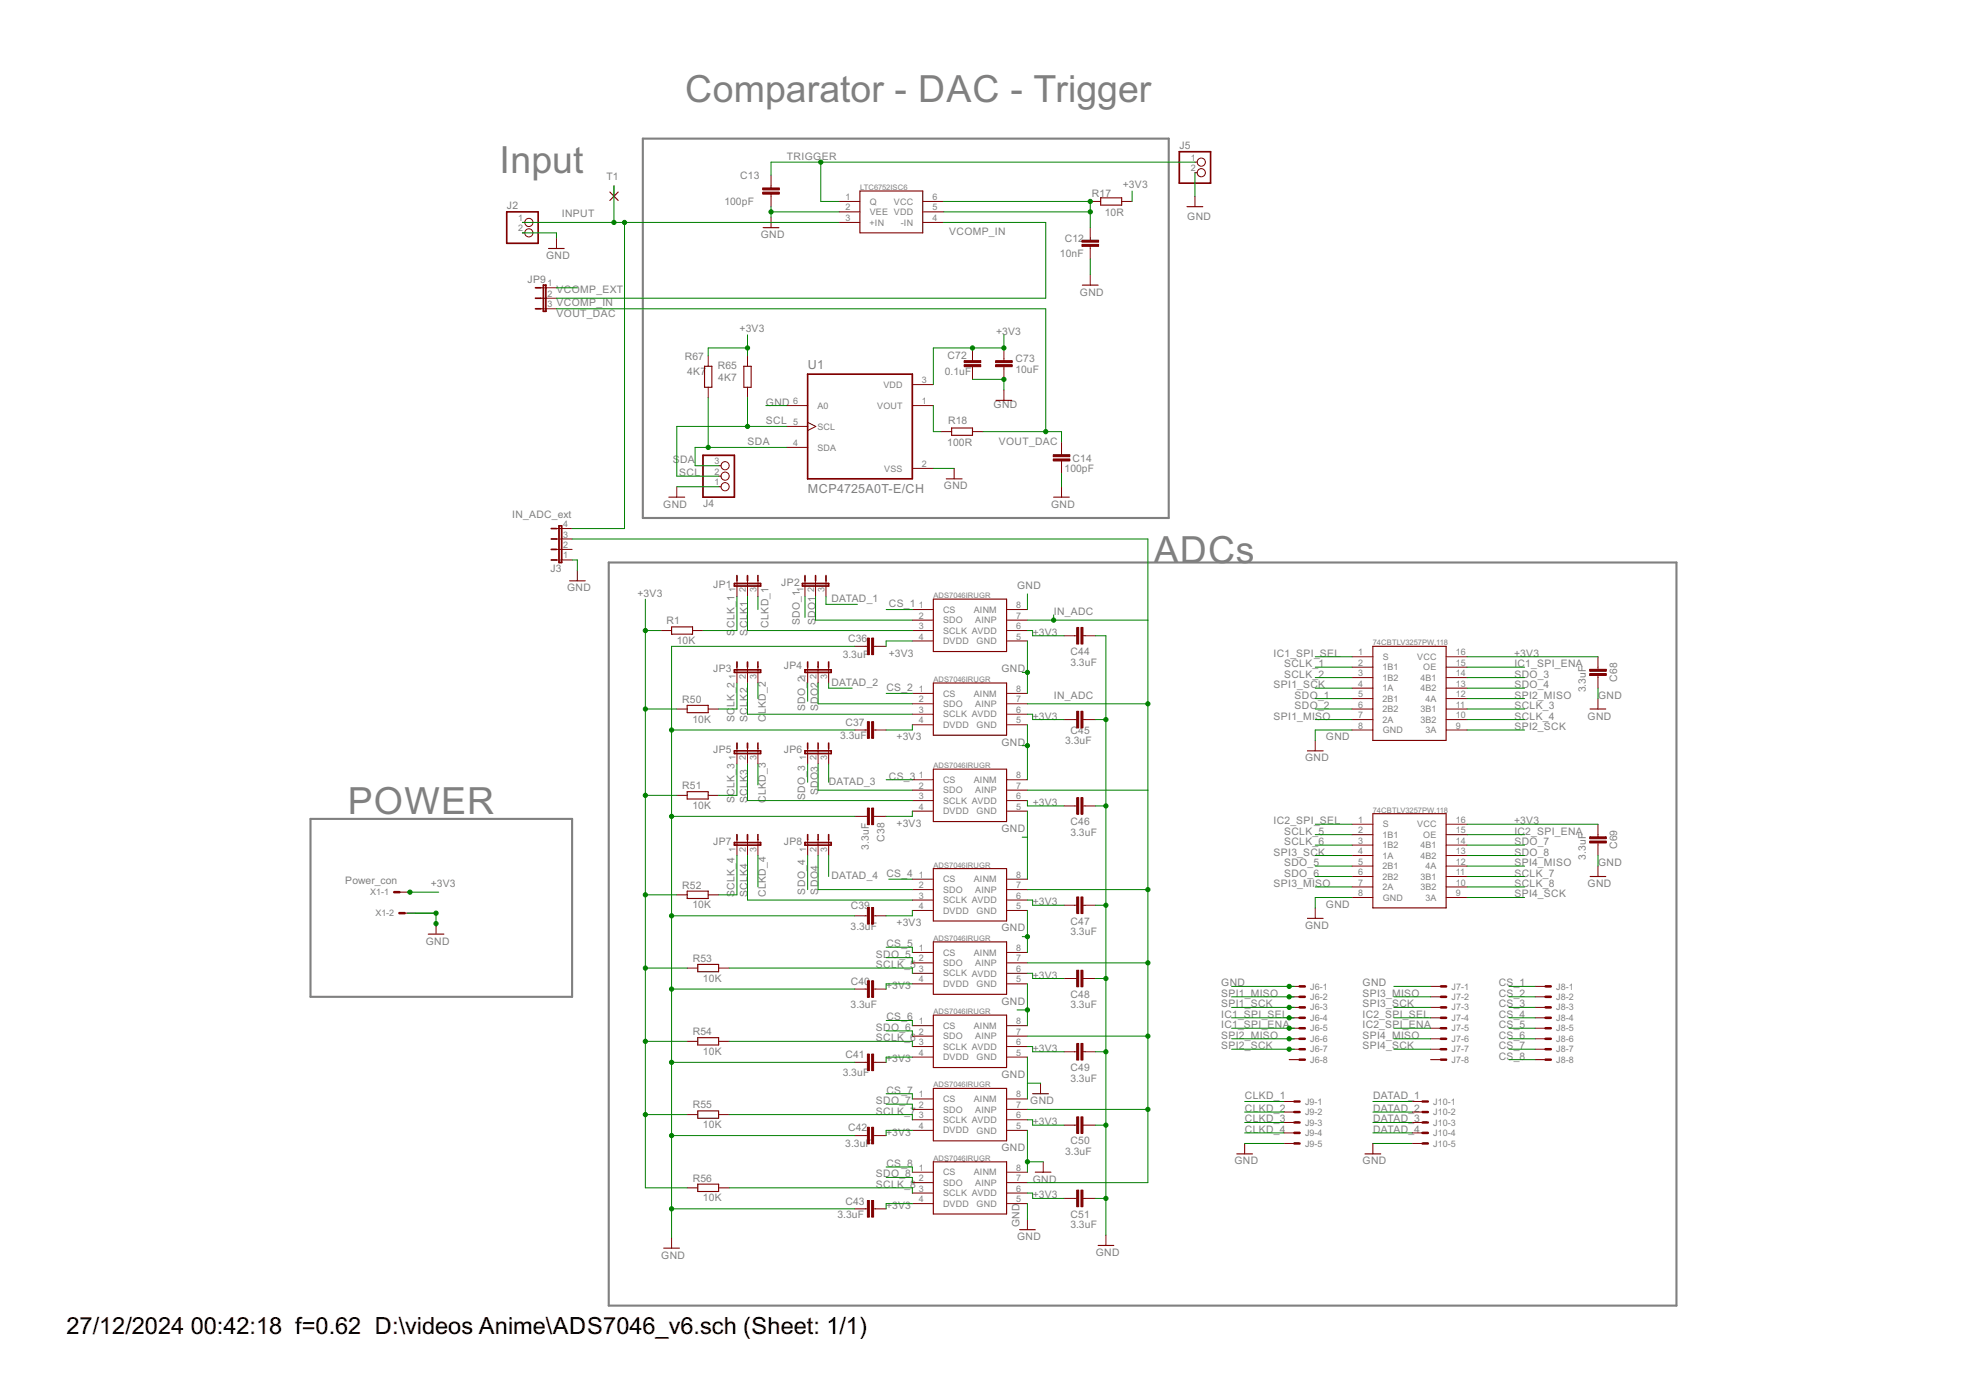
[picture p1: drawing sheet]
<svg xmlns="http://www.w3.org/2000/svg" width="297mm" height="210mm" viewBox="0 0 297 210" stroke-linecap="round" stroke-linejoin="round" font-family="sans-serif">
<path d="M96.6 20.8h79v57h-79zM91.5 84.5h160.4v111.7h-160.4zM46.7 123h39.3v26.8h-39.3z" fill="none" stroke="#808080" stroke-width=".32"/>
<g fill="none" stroke="#800000" stroke-width=".15">
<path d="M78.5 33.4h.3M78.5 35h.3M83.6 35.8v1.5M92.2 27.9v1.6M115.8 26.3v1.9M115.8 29.2v1.9M115.8 32.6v1.6M126.1 30.3h3.1M126.1 31.8h3.1M126.1 33.4h3.1M138.6 30.3h3.2M138.6 31.8h3.2"/>
<path d="M138.6 33.4h3.2M163.8 30.3h1.6M163.8 34.2v1.9M163.8 37v1.9M168.5 30.3h1.6M179.5 29.5v1.6M179.5 24.4h.4M179.5 26h.4M81.2 46.4h2.4M81.2 44.8h2.4M81.2 43.2h2.4M106.4 53.5v1.5"/>
<path d="M106.4 58.2v1.6M112.3 53.5v1.5M112.3 58.2v1.6M137.1 57.8h3.1M146.1 52.3v1.9M146.1 55.1v1.9M150.8 52.3v1.9M150.8 55.1v1.9M150.8 58.6v1.6M163.8 41.3v1.5M83.6 79.4h2.4M101.7 73.1v1.6"/>
<path d="M108 73.1h.3M108 71.5h.3M108 70h.3M118.2 60.9h3.1M118.2 64.1h3.1M118.2 67.2h3.1M121.3 63.5l1.3 .6-1.3 .6M137.1 60.9h3.1M137.1 70.4h3.1M141.4 64.9h1.6M143.4 70.4v1.5M146.1 64.9h1.6"/>
<path d="M159.5 66.4v1.9M159.5 69.3v1.9M159.5 73.1v1.6M83.6 81h2.4M83.6 82.5h2.4M83.6 84.1h2.4M86.7 85.7v1.6M99.3 94.7h1.6M104.1 94.7h1.5M110.7 87.3v2.3M112.3 87.3v2.3M113.9 87.3v2.3"/>
<path d="M120.9 87.3v2.3M122.5 87.3v2.3M124.1 87.3v2.3M128.4 97.1h1.9M131.3 97.1h1.8M137.1 91.6h3.1M137.1 93.2h3.1M137.1 94.7h3.1M137.1 96.3h3.1M151.2 91.6h3.2M151.2 93.2h3.2M151.2 94.7h3.2"/>
<path d="M151.2 96.3h3.2M159.9 95.5h1.9M162.7 95.5h1.9M203.1 98.7h3.2M217.3 98.7h3.1M240.1 98.7v1.9M101.7 106.5h1.6M101.7 119.5h1.6M106.4 106.5h1.6M106.4 119.5h1.6M110.7 100.2v2.4M110.7 112.4v2.4"/>
<path d="M112.3 100.2v2.4M112.3 112.4v2.4M113.9 100.2v2.4M113.9 112.4v2.4M121.3 100.2v2.4M121.3 112.4v2.4M122.9 100.2v2.4M122.9 112.4v2.4M124.5 100.2v2.4M124.5 112.4v2.4M128.4 109.7h1.9M131.3 109.7h1.8"/>
<path d="M137.1 104.2h3.1M137.1 105.7h3.1M137.1 107.3h3.1M137.1 108.9h3.1M137.1 117.2h3.1M137.1 118.7h3.1M151.2 104.2h3.2M151.2 105.7h3.2M151.2 107.3h3.2M151.2 108.9h3.2M151.2 117.2h3.2M151.2 118.7h3.2"/>
<path d="M159.9 108.1h1.9M162.7 108.1h1.9M197.6 111.3v1.5M203.1 109.7h3.2M203.1 108.1h3.2M203.1 106.5h3.2M203.1 100.2h3.2M203.1 101.8h3.2M203.1 103.4h3.2M203.1 105h3.2M217.3 109.7h3.1M217.3 108.1h3.1"/>
<path d="M217.3 106.5h3.1M217.3 100.2h3.1M217.3 101.8h3.1M217.3 103.4h3.1M217.3 105h3.1M240.1 101.5v1.9M240.1 105v1.5M60 134h1.6M60.8 137.2h1.6M65.5 138.8v1.6M101.7 134.5h1.6M106.4 134.5h1.6"/>
<path d="M110.7 126.2v2.3M112.3 126.2v2.3M113.9 126.2v2.3M121.3 126.2v2.3M122.9 126.2v2.3M124.5 126.2v2.3M128.4 122.7h1.9M128.4 137.6h1.9M131.3 122.7h1.8M131.3 137.6h1.8M137.1 120.3h3.1M137.1 121.9h3.1"/>
<path d="M137.1 132.1h3.1M137.1 133.7h3.1M137.1 135.2h3.1M137.1 136.8h3.1M151.2 120.3h3.2M151.2 121.9h3.2M151.2 132.1h3.2M151.2 133.7h3.2M151.2 135.2h3.2M151.2 136.8h3.2M159.9 121.1h1.9M159.9 136h1.9"/>
<path d="M162.7 121.1h1.9M162.7 136h1.9M197.6 136.4v1.6M203.1 123.8h3.2M203.1 125.4h3.2M203.1 127h3.2M203.1 128.5h3.2M203.1 130.1h3.2M203.1 131.7h3.2M203.1 133.3h3.2M203.1 134.9h3.2M217.3 123.8h3.1"/>
<path d="M217.3 125.4h3.1M217.3 127h3.1M217.3 128.5h3.1M217.3 130.1h3.1M217.3 131.7h3.1M217.3 133.3h3.1M217.3 134.9h3.1M240.1 123.8v1.9M240.1 126.7v1.8M240.1 130.1v1.6M103.3 145.5h1.5M103.3 156.5h1.5"/>
<path d="M108 145.5h1.6M108 156.5h1.6M128.4 148.6h1.9M128.4 159.6h1.9M131.3 148.6h1.8M131.3 159.6h1.8M137.1 143.1h3.1M137.1 144.7h3.1M137.1 146.2h3.1M137.1 147.8h3.1M137.1 154.1h3.1M137.1 155.7h3.1"/>
<path d="M137.1 157.2h3.1M137.1 158.8h3.1M151.2 143.1h3.2M151.2 144.7h3.2M151.2 146.2h3.2M151.2 147.8h3.2M151.2 154.1h3.2M151.2 155.7h3.2M151.2 157.2h3.2M151.2 158.8h3.2M159.9 147h1.9M159.9 158h1.9"/>
<path d="M162.7 147h1.9M162.7 158h1.9M193.7 148.2h1.6M193.7 149.8h1.6M193.7 151.4h1.6M193.7 152.9h1.6M193.7 154.5h1.6M193.7 156.1h1.6M193.7 157.6h1.6M193.7 159.2h1.6M214.9 148.2h1.6M214.9 149.8h1.6"/>
<path d="M214.9 151.4h1.6M214.9 152.9h1.6M214.9 154.5h1.6M214.9 156.1h1.6M214.9 157.6h1.6M214.9 159.2h1.6M230.7 148.2h1.5M230.7 149.8h1.5M230.7 151.4h1.5M230.7 152.9h1.5M230.7 154.5h1.5M230.7 156.1h1.5"/>
<path d="M230.7 157.6h1.5M230.7 159.2h1.5M103.3 167.5h1.5M103.3 178.5h1.5M108 167.5h1.6M108 178.5h1.6M128.4 170.6h1.9M131.3 170.6h1.8M137.1 165.1h3.1M137.1 166.7h3.1M137.1 168.3h3.1M137.1 169.8h3.1"/>
<path d="M137.1 176.1h3.1M137.1 177.7h3.1M137.1 179.3h3.1M151.2 165.1h3.2M151.2 166.7h3.2M151.2 168.3h3.2M151.2 169.8h3.2M151.2 176.1h3.2M151.2 177.7h3.2M151.2 179.3h3.2M156.3 162.8v1.5M156.7 174.6v1.5"/>
<path d="M159.9 169.1h1.9M162.7 169.1h1.9M187 171.8v1.6M192.9 165.5h1.6M192.9 167.1h1.6M192.9 168.7h1.6M192.9 170.2h1.6M192.9 171.8h1.6M206.3 171.8v1.6M212.2 165.5h1.5M212.2 167.1h1.5M212.2 168.7h1.5"/>
<path d="M212.2 170.2h1.5M212.2 171.8h1.5M100.9 185.9v1.6M128.4 181.6h1.9M131.3 181.6h1.8M137.1 180.8h3.1M151.2 180.8h3.2M154.4 183.2v1.6M159.9 180.1h1.9M162.7 180.1h1.9M166.2 185.6v1.5"/>
<circle cx="79.5" cy="35" r=".61"/>
<circle cx="79.5" cy="33.4" r=".61"/>
<circle cx="180.5" cy="26" r=".61"/>
<circle cx="180.5" cy="24.4" r=".61"/>
<circle cx="108.9" cy="70" r=".61"/>
<circle cx="108.9" cy="73.1" r=".61"/>
<circle cx="108.9" cy="71.5" r=".61"/>
</g>
<g fill="none" stroke="#800000" stroke-width=".17">
<path d="M82.4 37.3h2.4M91.6 28.9l1.3 1.2M92.9 28.9l-1.3 1.2M114.7 34.2h2.3M129.2 28.7h9.4v6.3h-9.4zM165.4 29.7h3.1v1.1h-3.1zM178.4 31.1h2.3M105.9 55h1.1v3.2h-1.1zM111.8 55h1.1v3.2h-1.1zM162.6 42.8h2.4M100.5 74.7h2.4M142.2 71.9h2.3"/>
<path d="M143 64.3h3.1v1.1h-3.1zM149.6 60.2h2.4M158.3 74.7h2.4M85.6 87.3h2.3M100.9 94.2h3.2v1.1h-3.2zM140.2 90h11v7.9h-11zM206.3 97.1h11v14.2h-11zM103.3 106h3.1v1.1h-3.1zM103.3 119h3.1v1.1h-3.1zM140.2 102.6h11v7.9h-11zM140.2 115.6h11v7.8h-11zM196.4 112.8h2.4"/>
<path d="M238.9 106.5h2.4M103.3 133.9h3.1v1.1h-3.1zM140.2 130.5h11v7.9h-11zM196.4 138h2.4M206.3 122.3h11v14.1h-11zM238.9 131.7h2.4M64.3 140.4h2.4M104.8 144.9h3.2v1.1h-3.2zM104.8 155.9h3.2v1.1h-3.2zM140.2 141.5h11v7.9h-11zM140.2 152.5h11v7.9h-11zM104.8 166.9h3.2v1.1h-3.2z"/>
<path d="M104.8 177.9h3.2v1.1h-3.2zM140.2 163.5h11v7.9h-11zM140.2 174.6h11v7.8h-11zM155.2 164.3h2.3M155.6 176.1h2.3M185.8 173.4h2.4M205.1 173.4h2.4M99.7 187.5h2.4M153.2 184.8h2.4M165 187.1h2.3"/>
</g>
<g fill="#800000" stroke="#800000" stroke-width=".15">
<path d="M162.6 36.7h2.5v.3h-2.5z"/>
<path d="M162.6 36.1h2.5v.3h-2.5z"/>
<path d="M114.6 28.9h2.5v.3h-2.5z"/>
<path d="M114.6 28.2h2.5v.3h-2.5z"/>
<path d="M158.2 69h2.5v.3h-2.5z"/>
<path d="M158.2 68.3h2.5v.3h-2.5z"/>
<path d="M130.3 95.9h.3v2.5h-.3z"/>
<path d="M131 95.9h.3v2.5h-.3z"/>
<path d="M130.3 108.4h.3v2.5h-.3z"/>
<path d="M131 108.4h.3v2.5h-.3z"/>
<path d="M130.3 121.4h.3v2.5h-.3z"/>
<path d="M131 121.4h.3v2.5h-.3z"/>
<path d="M130.3 136.4h.3v2.5h-.3z"/>
<path d="M131 136.4h.3v2.5h-.3z"/>
<path d="M130.3 147.4h.3v2.5h-.3z"/>
<path d="M131 147.4h.3v2.5h-.3z"/>
<path d="M130.3 158.4h.3v2.5h-.3z"/>
<path d="M131 158.4h.3v2.5h-.3z"/>
<path d="M130.3 169.4h.3v2.5h-.3z"/>
<path d="M131 169.4h.3v2.5h-.3z"/>
<path d="M130.3 180.4h.3v2.5h-.3z"/>
<path d="M131 180.4h.3v2.5h-.3z"/>
<path d="M161.8 94.3h.3v2.5h-.3z"/>
<path d="M162.4 94.3h.3v2.5h-.3z"/>
<path d="M161.8 106.9h.3v2.5h-.3z"/>
<path d="M162.4 106.9h.3v2.5h-.3z"/>
<path d="M161.8 119.8h.3v2.5h-.3z"/>
<path d="M162.4 119.8h.3v2.5h-.3z"/>
<path d="M161.8 134.8h.3v2.5h-.3z"/>
<path d="M162.4 134.8h.3v2.5h-.3z"/>
<path d="M161.8 145.8h.3v2.5h-.3z"/>
<path d="M162.4 145.8h.3v2.5h-.3z"/>
<path d="M161.8 156.8h.3v2.5h-.3z"/>
<path d="M162.4 156.8h.3v2.5h-.3z"/>
<path d="M161.8 167.8h.3v2.5h-.3z"/>
<path d="M162.4 167.8h.3v2.5h-.3z"/>
<path d="M161.8 178.8h.3v2.5h-.3z"/>
<path d="M162.4 178.8h.3v2.5h-.3z"/>
<path d="M238.8 101.2h2.5v.3h-2.5z"/>
<path d="M238.8 100.6h2.5v.3h-2.5z"/>
<path d="M238.8 126.4h2.5v.3h-2.5z"/>
<path d="M238.8 125.7h2.5v.3h-2.5z"/>
<path d="M144.9 54.8h2.5v.3h-2.5z"/>
<path d="M144.9 54.2h2.5v.3h-2.5z"/>
<path d="M149.6 54.8h2.5v.3h-2.5z"/>
<path d="M149.6 54.2h2.5v.3h-2.5z"/>
</g>
<g fill="none" stroke="#800000" stroke-width=".25">
<path d="M76.1 31.8h4.8v4.8h-4.8zM177.2 22.8h4.7v4.7h-4.7zM80.5 46.4h.7M80.5 44.8h.7M80.5 43.2h.7M81.6 42.8h.4v4h-.4zM121.3 56.2h15.8v15.7h-15.8zM82.8 79.4h.8M84 79h.4v5.5h-.4zM105.6 68.4h4.7v6.3h-4.7zM82.8 81h.8M82.8 82.5h.8"/>
<path d="M82.8 84.1h.8M110.3 87.7h4v.4h-4zM110.7 86.5v.8M110.7 99.5v.7M112.3 86.5v.8M112.3 99.5v.7M113.9 86.5v.8M113.9 99.5v.7M120.6 87.7h3.9v.4h-3.9zM120.9 86.5v.8M121.3 99.5v.7M122.5 86.5v.8"/>
<path d="M122.9 99.5v.7M124.1 86.5v.8M124.5 99.5v.7M110.3 100.6h4v.4h-4zM110.3 112.8h4v.4h-4zM110.7 111.7v.7M112.3 111.7v.7M113.9 111.7v.7M120.9 100.6h4v.4h-4zM120.9 112.8h4v.4h-4zM121.3 111.7v.7M122.9 111.7v.7"/>
<path d="M124.5 111.7v.7M110.3 126.6h4v.4h-4zM110.7 125.4v.8M112.3 125.4v.8M113.9 125.4v.8M120.9 126.6h4v.4h-4zM121.3 125.4v.8M122.9 125.4v.8M124.5 125.4v.8"/>
</g>
<g fill="none" stroke="#800000" stroke-width=".38">
<path d="M59.2 134h.8M60 137.2h.8M195.3 148.2h.7M195.3 149.8h.7M195.3 151.4h.7M195.3 152.9h.7M195.3 154.5h.7M195.3 156.1h.7M195.3 157.6h.7M195.3 159.2h.7M216.5 148.2h.8M216.5 149.8h.8"/>
<path d="M216.5 151.4h.8M216.5 152.9h.8M216.5 154.5h.8M216.5 156.1h.8M216.5 157.6h.8M216.5 159.2h.8M232.2 148.2h.8M232.2 149.8h.8M232.2 151.4h.8M232.2 152.9h.8M232.2 154.5h.8M232.2 156.1h.8"/>
<path d="M232.2 157.6h.8M232.2 159.2h.8M194.5 165.5h.8M194.5 167.1h.8M194.5 168.7h.8M194.5 170.2h.8M194.5 171.8h.8M213.7 165.5h.8M213.7 167.1h.8M213.7 168.7h.8M213.7 170.2h.8M213.7 171.8h.8"/>
</g>
<g fill="none" stroke="#008000" stroke-width=".15">
<path d="M78.5 35h5.1v.8M78.5 33.4h47.6M92.2 27.9v5.5M93.8 33.4v46h-7.8M115.8 31.8h10.3M115.8 31.1v1.5M123.3 24.4v5.9h2.8M141.8 30.3h22v3.9M141.8 31.8h22M141.8 33.4h15.3v11.4h-73.5M163.8 38.9v2.4M170.1 28.7v1.6"/>
<path d="M179.5 24.4h-63.7v1.9M179.5 26v3.5M83.6 46.4h73.5v18.5M83.6 43.2h3.1M106.4 59.8v7.4M112.3 52.3h-5.9v1.2M112.3 50.3v3.2M112.3 59.8v4.3M146.1 57h4.7v1.6M150.8 50.3v2h-10.6v5.5M101.7 73.1h6.3M115.1 60.9h3.1"/>
<path d="M118.2 64.1h-16.5v7.4h6.3M118.2 67.2h-13.8v2.8h3.6M140.2 60.9v4h1.2M140.2 70.4h3.2M147.7 64.9h11.8v1.5M159.5 71.2v1.9M86 84.1h.7v1.6M86 81h86.5v96.7h-18.1M97 94.7h2.3M97 90v88.5h6.3M110.7 89.6v5.1h-5.1M112.3 89.6v5.1h24.8"/>
<path d="M113.9 89.6v2M120.9 89.6v3.2M122.5 89.6v3.6h14.6M124.1 89.6v1.2h4.7M128.4 97.1h-27.5v88.8M133.1 91.6h4M137.1 96.3h-4v.8M154.4 94.7h.8v.8h4.7M154.4 89.2v2.4M154.4 96.3v7.9M154.4 93.2h18.1M158.3 92.4v.8"/>
<path d="M164.6 95.5h1.6v90.1M197.6 98.7h5.5M220.4 98.7h19.7M97 106.5h4.7M97 119.5h4.7M100.9 109.7h27.5M110.7 102.6v3.9h-2.7M110.7 114.8v4.7h-2.7M112.3 102.6v4.7h24.8M112.3 114.8v5.5h24.8M113.9 102.6v2.4M113.9 114.8v3.1"/>
<path d="M121.3 102.6v2.8M121.3 114.8v2.7M122.9 114.8v3.9h14.2M122.9 102.6v3.1h14.2M124.5 102.6v.8h3.5M124.5 114.8v2.7M133.1 104.2h4M133.1 117.2h4M137.1 108.9v.8h-4M153.6 101h.8M153.6 112h.8M154.4 107.3h.8v.8h4.7"/>
<path d="M154.4 108.9v8.3M154.4 118.7h18.1M154.4 105.7h18.1M164.6 108.1h1.6M197.6 108.1h5.5M197.6 106.5h5.5M197.6 105h5.5M197.6 100.2h5.5M197.6 101.8h5.5M197.6 103.4h5.5M203.1 109.7h-5.5v1.6M220.4 108.1h8.7"/>
<path d="M220.4 109.7h8.7M220.4 106.5h8.7M220.4 105h8.7M220.4 100.2h8.7M220.4 101.8h8.7M220.4 103.4h8.7M240.1 103.4v1.6M61.2 134h4.7M61.2 137.2h4.3v2M97 134.5h4.7M100.9 137.6h27.5M100.9 122.7h27.5"/>
<path d="M110.7 128.5v6h-2.7M112.3 128.5v6.7h24.8M113.9 128.5v4.8M121.3 128.5v5.2M122.9 128.5v5.2h14.2M124.5 128.5v3.2M133.5 132.1h3.6M137.1 121.9v.8h-4M137.1 136.8v.8h-4M153.6 125.8h.8M154.4 135.2h.8v.8h4.7M154.4 120.3v.8h5.5"/>
<path d="M154.4 121.9v10.2M154.4 136.8v6.3M154.4 133.7h18.1M164.6 121.1h1.6M164.6 136h1.6M197.6 123.8h5.5M197.6 130.1h5.5M197.6 125.4h5.5M197.6 131.7h5.5M197.6 127h5.5M197.6 128.5h5.5M197.6 133.3h5.5"/>
<path d="M203.1 134.9h-5.5v1.5M220.4 123.8h19.7M220.4 130.1h8.7M220.4 125.4h8.7M220.4 131.7h8.7M220.4 127h8.7M220.4 128.5h8.7M220.4 133.3h8.7M220.4 134.9h8.7M240.1 128.5v1.6M97 145.5h6.3M97 156.5h6.3"/>
<path d="M100.9 159.6h27.5M100.9 148.6h27.5M109.6 145.5h27.5v.7M109.6 156.5h27.5v.7M133.1 142.3h4v.8M133.1 143.9h4v.8M133.1 153.3h4v.8M133.1 154.9h4v.8M137.1 147.8h-4v.8M137.1 158.8h-4v.8M152.8 151.7h1.6M153.6 140.7h.8"/>
<path d="M154.4 146.2h.8v.8h4.7M154.4 157.2h.8v.8h4.7M154.4 147.8v6.3M154.4 158.8v6.3M154.4 144.7h18.1M154.4 155.7h18.1M164.6 147h1.6M164.6 158h1.6M185 148.2h9.5M185 149.8h9.5M185 151.4h9.5M185 152.9h9.5"/>
<path d="M185 154.5h9.5M185 156.1h9.5M185 157.6h9.5M209.4 148.2h5.5M209.4 149.8h5.5M209.4 151.4h5.5M209.4 152.9h5.5M209.4 154.5h5.5M209.4 156.1h5.5M209.4 157.6h5.5M226.7 148.2h4M226.7 149.8h4"/>
<path d="M226.7 151.4h4M226.7 152.9h4M226.7 154.5h4M226.7 156.1h4M226.7 157.6h4M226.7 159.2h4M97 167.5h6.3M100.9 170.6h27.5M109.6 167.5h27.5v.8M109.6 178.5h27.5v.8M133.1 164.3h4v.8M133.1 165.9h4v.8"/>
<path d="M133.1 175.3h4v.8M133.1 176.9h4v.8M137.1 169.8h-4v.8M154.4 168.3h.8v.8h4.7M154.4 179.3h.8v.8h4.7M154.4 169.8v6.3M154.4 174.6h2.3M154.4 162.8h1.9M154.4 166.7h18.1M164.6 169.1h1.6M187 171.8h5.9M187 165.5h5.9"/>
<path d="M187 167.1h5.9M187 168.7h5.9M187 170.2h5.9M206.3 171.8h5.9M206.3 165.5h5.9M206.3 167.1h5.9M206.3 168.7h5.9M206.3 170.2h5.9M100.9 181.6h27.5M137.1 180.8h-4v.8M154.4 180.8v2.4M164.6 180.1h1.6"/>
</g>
<g fill="#008000" stroke="#008000" stroke-width=".15">
<circle cx="97" cy="106.5" r=".32"/>
<circle cx="97" cy="119.5" r=".32"/>
<circle cx="97" cy="134.5" r=".32"/>
<circle cx="97" cy="145.5" r=".32"/>
<circle cx="97" cy="156.5" r=".32"/>
<circle cx="97" cy="167.5" r=".32"/>
<circle cx="97" cy="94.7" r=".32"/>
<circle cx="146.1" cy="52.3" r=".32"/>
<circle cx="150.8" cy="52.3" r=".32"/>
<circle cx="112.3" cy="52.3" r=".32"/>
<circle cx="61.6" cy="134" r=".32"/>
<circle cx="163.8" cy="31.8" r=".32"/>
<circle cx="163.8" cy="30.3" r=".32"/>
<circle cx="154.4" cy="101" r=".32"/>
<circle cx="154.4" cy="112" r=".32"/>
<circle cx="154.4" cy="140.7" r=".32"/>
<circle cx="154.4" cy="151.7" r=".32"/>
<circle cx="154.4" cy="174.6" r=".32"/>
<circle cx="166.2" cy="180.1" r=".32"/>
<circle cx="166.2" cy="169.1" r=".32"/>
<circle cx="166.2" cy="158" r=".32"/>
<circle cx="166.2" cy="147" r=".32"/>
<circle cx="166.2" cy="136" r=".32"/>
<circle cx="166.2" cy="121.1" r=".32"/>
<circle cx="166.2" cy="108.1" r=".32"/>
<circle cx="100.9" cy="181.6" r=".32"/>
<circle cx="100.9" cy="170.6" r=".32"/>
<circle cx="100.9" cy="159.6" r=".32"/>
<circle cx="100.9" cy="148.6" r=".32"/>
<circle cx="100.9" cy="137.6" r=".32"/>
<circle cx="100.9" cy="122.7" r=".32"/>
<circle cx="100.9" cy="109.7" r=".32"/>
<circle cx="193.7" cy="148.2" r=".32"/>
<circle cx="115.8" cy="31.8" r=".32"/>
<circle cx="150.8" cy="57" r=".32"/>
<circle cx="65.5" cy="138.8" r=".32"/>
<circle cx="65.5" cy="137.2" r=".32"/>
<circle cx="193.7" cy="152.9" r=".32"/>
<circle cx="193.7" cy="151.4" r=".32"/>
<circle cx="193.7" cy="149.8" r=".32"/>
<circle cx="193.7" cy="154.5" r=".32"/>
<circle cx="193.7" cy="156.1" r=".32"/>
<circle cx="193.7" cy="157.6" r=".32"/>
<circle cx="112.3" cy="64.1" r=".32"/>
<circle cx="106.4" cy="67.2" r=".32"/>
<circle cx="172.5" cy="133.7" r=".32"/>
<circle cx="172.5" cy="144.7" r=".32"/>
<circle cx="172.5" cy="166.7" r=".32"/>
<circle cx="158.3" cy="93.2" r=".32"/>
<circle cx="172.5" cy="105.7" r=".32"/>
<circle cx="172.5" cy="155.7" r=".32"/>
<circle cx="92.2" cy="33.4" r=".32"/>
<circle cx="93.8" cy="33.4" r=".32"/>
<circle cx="157.1" cy="64.9" r=".32"/>
<circle cx="123.3" cy="24.4" r=".32"/>
</g>
<g font-size="6.3" fill="#808080">
<text x="103" y="15.3">Comparator - DAC - Trigger</text>
<text x="75.1" y="25.9">Input</text>
<text x="173.3" y="84.5">ADCs</text>
<text x="52.2" y="122.3">POWER</text>
</g>
<g font-size="4">
<text x="10" y="200.4">27/12/2024</text>
<text x="28.7" y="200.4">00:42:18 f=0.62 D:\videos Anime\ADS7046_v6.sch (Sheet: 1/1)</text>
</g>
<g font-size="2.1" fill="#808080">
<text x="121.4" y="55.4">U1</text>
<text x="121.4" y="74.1">MCP4725A0T-E/CH</text>
</g>
<g font-size="1.7" fill="#808080">
<text x="118.2" y="24">TRIGGER</text>
<text x="177.2" y="22.4">J5</text>
<text x="91.1" y="27">T1</text>
<text x="111.2" y="26.9">C13</text>
<text x="164.1" y="29.5">R17</text>
<text x="168.7" y="28.2">+3V3</text>
<text x="76.2" y="31.4">J2</text>
<text x="84.4" y="32.6">INPUT</text>
<text x="108.8" y="30.8">100pF</text>
<text x="114.3" y="35.8">GND</text>
<text x="142.6" y="35.4">VCOMP_IN</text>
<text x="166" y="32.5">10R</text>
<text x="178.4" y="33">GND</text>
<text x="82.1" y="38.9">GND</text>
<text x="159.2" y="38.7">10nF</text>
<text x="160" y="36.3">C12</text>
<text x="79.2" y="42.5">JP9</text>
<text x="83.6" y="46">VCOMP_IN</text>
<text x="83.6" y="47.6">VOUT_DAC</text>
<text x="83.6" y="44">VCOMP_EXT</text>
<text x="162.3" y="44.4">GND</text>
<text x="111.1" y="49.9">+3V3</text>
<text x="149.7" y="50.3">+3V3</text>
<text x="102.9" y="54.1">R67</text>
<text x="103.3" y="56.3">4K7</text>
<text x="107.8" y="55.5">R65</text>
<text x="107.9" y="57.2">4K7</text>
<text x="141.9" y="56.4">0.1uF</text>
<text x="142.4" y="54">C72</text>
<text x="152.6" y="56">10uF</text>
<text x="152.6" y="54.4">C73</text>
<text x="115.1" y="60.9">GND</text>
<text x="115.1" y="63.7">SCL</text>
<text x="142.4" y="63.7">R18</text>
<text x="149.3" y="61.3">GND</text>
<text x="101.1" y="69.6">S</text>
<text x="102" y="71.5">SCL</text>
<text x="102.2" y="69.6">DA</text>
<text x="112.3" y="66.8">SDA</text>
<text x="142.3" y="67.1">100R</text>
<text x="150.1" y="66.8">VOUT_DAC</text>
<text x="160" y="70.9">100pF</text>
<text x="161.2" y="69.3">C14</text>
<text x="76.9" y="77.8">IN_ADC_ext</text>
<text x="99.6" y="76.3">GND</text>
<text x="105.6" y="76.2">J4</text>
<text x="141.8" y="73.5">GND</text>
<text x="157.9" y="76.3">GND</text>
<text x="82.7" y="86">J3</text>
<text x="85.2" y="88.8">GND</text>
<text x="95.8" y="89.6">+3V3</text>
<text x="107.2" y="88.4">JP1</text>
<text x="117.4" y="88">JP2</text>
<text x="152.8" y="88.5">GND</text>
<text x="100.1" y="93.8">R1</text>
<text x="110.3" y="95.5" transform="rotate(-90 110.3 95.5)">S</text>
<text x="110.3" y="94.4" transform="rotate(-90 110.3 94.4)">CLK_1</text>
<text x="112.3" y="95.5" transform="rotate(-90 112.3 95.5)">SCLK1</text>
<text x="115.4" y="94.3" transform="rotate(-90 115.4 94.3)">CLKD_1</text>
<text x="120.2" y="93.9" transform="rotate(-90 120.2 93.9)">SDO_1</text>
<text x="122.5" y="93.9" transform="rotate(-90 122.5 93.9)">SDO1</text>
<text x="124.9" y="90.4">DATAD_1</text>
<text x="133.6" y="91.2">CS_1</text>
<text x="155.2" y="95.5">+3V3</text>
<text x="158.3" y="92.4">IN_ADC</text>
<text x="101.7" y="96.8">10K</text>
<text x="107.2" y="101">JP3</text>
<text x="117.8" y="100.6">JP4</text>
<text x="126.6" y="98.8">3.3uF</text>
<text x="127.4" y="96.5">C36</text>
<text x="133.5" y="98.7">+3V3</text>
<text x="150.5" y="101">GND</text>
<text x="160.8" y="100">3.3uF</text>
<text x="160.8" y="98.4">C44</text>
<text x="191.4" y="98.7">IC1_SPI_SEL</text>
<text x="192.9" y="100.2">SCLK_1</text>
<text x="192.9" y="101.8">SCLK_2</text>
<text x="227.5" y="98.7">+3V3</text>
<text x="227.5" y="101.8">SDO_3</text>
<text x="227.5" y="100.2">IC1_SPI_ENA</text>
<text x="102.5" y="105.6">R50</text>
<text x="110.3" y="106.2" transform="rotate(-90 110.3 106.2)">LK_2</text>
<text x="115.1" y="107.3" transform="rotate(-90 115.1 107.3)">LKD_2</text>
<text x="121" y="106.9" transform="rotate(-90 121 106.9)">SDO_2</text>
<text x="122.9" y="106.9" transform="rotate(-90 122.9 106.9)">SDO2</text>
<text x="124.9" y="103">DATAD_2</text>
<text x="133.2" y="103.8">CS_2</text>
<text x="158.3" y="105">IN_ADC</text>
<text x="191.4" y="103.4">SPI1_SCK</text>
<text x="194.5" y="105">SDO_1</text>
<text x="194.5" y="106.5">SDO_2</text>
<text x="227.5" y="106.5">SCLK_3</text>
<text x="227.5" y="103.4">SDO_4</text>
<text x="227.5" y="105">SPI2_MISO</text>
<text x="238.3" y="104" transform="rotate(-90 238.3 104)">3.3uF</text>
<text x="240.1" y="105">GND</text>
<text x="243" y="102.4" transform="rotate(-90 243 102.4)">C68</text>
<text x="104" y="108.6">10K</text>
<text x="107.2" y="113.1">JP5</text>
<text x="110.3" y="108.5" transform="rotate(-90 110.3 108.5)">SC</text>
<text x="112.3" y="108.5" transform="rotate(-90 112.3 108.5)">SCLK2</text>
<text x="115.1" y="108.5" transform="rotate(-90 115.1 108.5)">C</text>
<text x="117.8" y="113.1">JP6</text>
<text x="126.2" y="111">3.3uF</text>
<text x="127" y="109.1">C37</text>
<text x="134.7" y="111.3">+3V3</text>
<text x="150.5" y="112">GND</text>
<text x="155.2" y="108.1">+3V3</text>
<text x="160" y="111.8">3.3uF</text>
<text x="160.8" y="110.2">C45</text>
<text x="191.4" y="108.1">SPI1_MISO</text>
<text x="199.2" y="111.3">GND</text>
<text x="227.5" y="108.1">SCLK_4</text>
<text x="227.5" y="109.7">SPI2_SCK</text>
<text x="238.5" y="108.1">GND</text>
<text x="102.5" y="118.6">R51</text>
<text x="122.9" y="119.5" transform="rotate(-90 122.9 119.5)">S</text>
<text x="122.9" y="118.4" transform="rotate(-90 122.9 118.4)">DO3</text>
<text x="124.5" y="117.9">DATAD_3</text>
<text x="133.6" y="117.2">CS_3</text>
<text x="196.1" y="114.4">GND</text>
<text x="104" y="121.6">10K</text>
<text x="110.3" y="120.7" transform="rotate(-90 110.3 120.7)">SCLK_3</text>
<text x="112.3" y="120.7" transform="rotate(-90 112.3 120.7)">SCLK3</text>
<text x="115.1" y="120.7" transform="rotate(-90 115.1 120.7)">CLKD_3</text>
<text x="121" y="120.3" transform="rotate(-90 121 120.3)">SDO_3</text>
<text x="134.7" y="124.2">+3V3</text>
<text x="150.5" y="125">GND</text>
<text x="155.2" y="121.1">+3V3</text>
<text x="160.8" y="125.6">3.3uF</text>
<text x="160.8" y="124">C46</text>
<text x="191.4" y="123.8">IC2_SPI_SEL</text>
<text x="192.9" y="125.4">SCLK_5</text>
<text x="227.5" y="123.8">+3V3</text>
<text x="227.5" y="125.4">IC2_SPI_ENA</text>
<text x="107.2" y="126.9">JP7</text>
<text x="117.8" y="126.9">JP8</text>
<text x="130.5" y="127.6" transform="rotate(-90 130.5 127.6)">3.3uF</text>
<text x="132.9" y="126.5" transform="rotate(-90 132.9 126.5)">C38</text>
<text x="133.2" y="131.7">CS_4</text>
<text x="191.4" y="128.6">SPI3_SCK</text>
<text x="192.9" y="130.1">SDO_5</text>
<text x="192.9" y="131.7">SDO_6</text>
<text x="192.9" y="127">SCLK_6</text>
<text x="227.5" y="127">SDO_7</text>
<text x="227.5" y="131.7">SCLK_7</text>
<text x="227.5" y="128.6">SDO_8</text>
<text x="227.5" y="130.1">SPI4_MISO</text>
<text x="238.3" y="129.2" transform="rotate(-90 238.3 129.2)">3.3uF</text>
<text x="240.1" y="130.1">GND</text>
<text x="243" y="127.6" transform="rotate(-90 243 127.6)">C69</text>
<text x="51.9" y="132.9">Power_con</text>
<text x="64.7" y="133.3">+3V3</text>
<text x="102.5" y="133.5">R52</text>
<text x="104" y="136.5">10K</text>
<text x="110.3" y="134.8" transform="rotate(-90 110.3 134.8)">SCLK_4</text>
<text x="112.3" y="134.8" transform="rotate(-90 112.3 134.8)">SCLK4</text>
<text x="115.1" y="134.8" transform="rotate(-90 115.1 134.8)">CLKD_4</text>
<text x="121" y="134.4" transform="rotate(-90 121 134.4)">SDO_4</text>
<text x="122.9" y="134.4" transform="rotate(-90 122.9 134.4)">S</text>
<text x="122.9" y="133.3" transform="rotate(-90 122.9 133.3)">DO4</text>
<text x="124.9" y="132.1">DATAD_4</text>
<text x="127.8" y="136.6">C39</text>
<text x="155.2" y="136">+3V3</text>
<text x="191.4" y="133.3">SPI3_MISO</text>
<text x="199.2" y="136.4">GND</text>
<text x="227.5" y="133.3">SCLK_8</text>
<text x="227.5" y="134.8">SPI4_SCK</text>
<text x="238.5" y="133.3">GND</text>
<text x="64" y="141.9">GND</text>
<text x="127.8" y="139.7">3.3uF</text>
<text x="131.6" y="143.9">SDO_5</text>
<text x="133.2" y="142.3">CS_5</text>
<text x="134.7" y="139.2">+3V3</text>
<text x="150.5" y="140">GND</text>
<text x="160.8" y="140.5">3.3uF</text>
<text x="160.8" y="138.9">C47</text>
<text x="196.1" y="139.6">GND</text>
<text x="104.1" y="144.5">R53</text>
<text x="105.6" y="147.5">10K</text>
<text x="127.8" y="148">C40</text>
<text x="131.6" y="145.5">SCLK_5</text>
<text x="133.1" y="148.6">+3V3</text>
<text x="155.2" y="147">+3V3</text>
<text x="160.8" y="149.9">C48</text>
<text x="183.5" y="148.2">GND</text>
<text x="183.5" y="149.8">SPI1_MISO</text>
<text x="204.7" y="148.2">GND</text>
<text x="204.7" y="149.8">SPI3_MISO</text>
<text x="225.2" y="148.2">CS_1</text>
<text x="225.2" y="149.8">CS_2</text>
<text x="104.1" y="155.5">R54</text>
<text x="127.8" y="151.5">3.3uF</text>
<text x="131.6" y="154.9">SDO_6</text>
<text x="133.2" y="153.3">CS_6</text>
<text x="150.5" y="151">GND</text>
<text x="160.8" y="151.5">3.3uF</text>
<text x="183.5" y="152.9">IC1_SPI_SEL</text>
<text x="183.5" y="151.4">SPI1_SCK</text>
<text x="183.5" y="154.5">IC1_SPI_ENA</text>
<text x="204.7" y="152.9">IC2_SPI_SEL</text>
<text x="204.7" y="151.4">SPI3_SCK</text>
<text x="204.7" y="154.5">IC2_SPI_ENA</text>
<text x="225.2" y="151.4">CS_3</text>
<text x="225.2" y="152.9">CS_4</text>
<text x="225.2" y="154.5">CS_5</text>
<text x="105.6" y="158.5">10K</text>
<text x="126.6" y="161.7">3.3uF</text>
<text x="127" y="159">C41</text>
<text x="131.6" y="156.5">SCLK_6</text>
<text x="133.1" y="159.6">+3V3</text>
<text x="150.5" y="162">GND</text>
<text x="155.2" y="158">+3V3</text>
<text x="160.8" y="160.9">C49</text>
<text x="183.5" y="156.1">SPI2_MISO</text>
<text x="183.5" y="157.6">SPI2_SCK</text>
<text x="204.7" y="156.1">SPI4_MISO</text>
<text x="204.7" y="157.6">SPI4_SCK</text>
<text x="225.2" y="156.1">CS_6</text>
<text x="225.2" y="157.6">CS_7</text>
<text x="225.2" y="159.2">CS_8</text>
<text x="104.1" y="166.5">R55</text>
<text x="131.6" y="165.9">SDO_7</text>
<text x="131.6" y="167.5">SCLK_7</text>
<text x="133.2" y="164.3">CS_7</text>
<text x="154.8" y="165.9">GND</text>
<text x="160.8" y="162.5">3.3uF</text>
<text x="187" y="165.1">CLKD_1</text>
<text x="187" y="167.1">CLKD_2</text>
<text x="206.3" y="165.1">DATAD_1</text>
<text x="206.3" y="167.1">DATAD_2</text>
<text x="105.6" y="169.5">10K</text>
<text x="127" y="172.4">3.3uF</text>
<text x="127.4" y="170">C42</text>
<text x="133.1" y="170.6">+3V3</text>
<text x="150.5" y="173">GND</text>
<text x="155.2" y="169">+3V3</text>
<text x="160" y="173.5">3.3uF</text>
<text x="160.8" y="172">C50</text>
<text x="187" y="168.7">CLKD_3</text>
<text x="187" y="170.2">CLKD_4</text>
<text x="206.3" y="168.7">DATAD_3</text>
<text x="206.3" y="170.2">DATAD_4</text>
<text x="104.1" y="177.6">R56</text>
<text x="131.6" y="176.9">SDO_8</text>
<text x="131.6" y="178.5">SCLK_8</text>
<text x="133.2" y="175.3">CS_8</text>
<text x="155.2" y="177.7">GND</text>
<text x="185.5" y="174.9">GND</text>
<text x="204.7" y="174.9">GND</text>
<text x="105.6" y="180.5">10K</text>
<text x="125.8" y="183">3.3uF</text>
<text x="127" y="181">C43</text>
<text x="133.1" y="181.6">+3V3</text>
<text x="153.2" y="184.4" transform="rotate(-90 153.2 184.4)">GND</text>
<text x="155.2" y="180.1">+3V3</text>
<text x="160.8" y="184.5">3.3uF</text>
<text x="160.8" y="183">C51</text>
<text x="99.4" y="189.1">GND</text>
<text x="152.8" y="186.3">GND</text>
<text x="164.6" y="188.7">GND</text>
</g>
<g font-size="1.5" fill="#808080">
<text x="178.9" y="24.2">1</text>
<text x="178.9" y="25.7">2</text>
<text x="77.9" y="33.2">1</text>
<text x="77.9" y="34.8">2</text>
<text x="127" y="30">1</text>
<text x="127" y="31.6">2</text>
<text x="127" y="33.2">3</text>
<text x="130.7" y="33.9">+IN</text>
<text x="130.7" y="30.7">Q</text>
<text x="130.7" y="32.3">VEE VDD</text>
<text x="134.3" y="30.7">VCC</text>
<text x="135.3" y="33.9">-IN</text>
<text x="140.1" y="33.2">4</text>
<text x="140.1" y="31.6">5</text>
<text x="140.1" y="30">6</text>
<text x="82.3" y="43">1</text>
<text x="82.3" y="44.6">2</text>
<text x="82.3" y="46.2">3</text>
<text x="132.7" y="58.3">VDD</text>
<text x="138.5" y="57.6">3</text>
<text x="119.2" y="60.7">6</text>
<text x="119.2" y="63.9">5</text>
<text x="122.8" y="61.4">A0</text>
<text x="122.8" y="64.6">SCL</text>
<text x="131.8" y="61.4">VOUT</text>
<text x="138.5" y="60.7">1</text>
<text x="107.4" y="71.3">2</text>
<text x="107.4" y="69.8">3</text>
<text x="119.2" y="67">4</text>
<text x="122.8" y="67.7">SDA</text>
<text x="132.9" y="70.8">VSS</text>
<text x="138.5" y="70.1">2</text>
<text x="107.4" y="72.9">1</text>
<text x="84.6" y="83.9">1</text>
<text x="84.6" y="82.3">2</text>
<text x="84.6" y="80.8">3</text>
<text x="84.6" y="79.2">4</text>
<text x="110.5" y="89" transform="rotate(-90 110.5 89)">1</text>
<text x="112.1" y="89" transform="rotate(-90 112.1 89)">2</text>
<text x="113.7" y="89" transform="rotate(-90 113.7 89)">3</text>
<text x="120.7" y="89" transform="rotate(-90 120.7 89)">1</text>
<text x="122.3" y="89" transform="rotate(-90 122.3 89)">2</text>
<text x="123.9" y="89" transform="rotate(-90 123.9 89)">3</text>
<text x="138" y="91.4">1</text>
<text x="138" y="93">2</text>
<text x="138" y="94.5">3</text>
<text x="141.7" y="92.1">CS</text>
<text x="141.7" y="93.6">SDO</text>
<text x="141.7" y="95.2">SCLK AVDD</text>
<text x="146.3" y="92.1">AINM</text>
<text x="146.5" y="93.7">AINP</text>
<text x="152.7" y="94.5">6</text>
<text x="152.7" y="93">7</text>
<text x="152.7" y="91.4">8</text>
<text x="110.5" y="102" transform="rotate(-90 110.5 102)">1</text>
<text x="112.1" y="102" transform="rotate(-90 112.1 102)">2</text>
<text x="113.7" y="102" transform="rotate(-90 113.7 102)">3</text>
<text x="121.1" y="102" transform="rotate(-90 121.1 102)">1</text>
<text x="122.7" y="102" transform="rotate(-90 122.7 102)">2</text>
<text x="124.3" y="102" transform="rotate(-90 124.3 102)">3</text>
<text x="138" y="96.1">4</text>
<text x="141.7" y="96.8">DVDD</text>
<text x="146.7" y="96.8">GND</text>
<text x="152.7" y="96.1">5</text>
<text x="204.1" y="98.5">1</text>
<text x="204.1" y="100">2</text>
<text x="204.1" y="101.6">3</text>
<text x="207.7" y="100.7">1B1</text>
<text x="207.7" y="99.1">S</text>
<text x="212.9" y="99.2">VCC</text>
<text x="213.8" y="100.7">OE</text>
<text x="218.7" y="101.6">14</text>
<text x="218.7" y="100">15</text>
<text x="218.7" y="98.5">16</text>
<text x="138" y="104">1</text>
<text x="138" y="105.5">2</text>
<text x="138" y="107.1">3</text>
<text x="141.7" y="104.7">CS</text>
<text x="141.7" y="106.2">SDO</text>
<text x="141.7" y="107.8">SCLK AVDD</text>
<text x="146.3" y="104.7">AINM</text>
<text x="146.5" y="106.2">AINP</text>
<text x="152.7" y="107.1">6</text>
<text x="152.7" y="105.5">7</text>
<text x="152.7" y="104">8</text>
<text x="204.1" y="103.2">4</text>
<text x="204.1" y="104.7">5</text>
<text x="204.1" y="106.3">6</text>
<text x="204.1" y="107.9">7</text>
<text x="207.7" y="102.3">1B2</text>
<text x="207.7" y="103.9">1A</text>
<text x="207.7" y="105.4">2B1</text>
<text x="207.7" y="107">2B2</text>
<text x="213.4" y="107">3B1</text>
<text x="213.4" y="103.9">4B2</text>
<text x="213.4" y="102.3">4B1</text>
<text x="214.2" y="105.4">4A</text>
<text x="218.7" y="107.9">10</text>
<text x="218.7" y="106.3">11</text>
<text x="218.7" y="104.7">12</text>
<text x="218.7" y="103.2">13</text>
<text x="138" y="108.7">4</text>
<text x="141.7" y="109.4">DVDD</text>
<text x="146.7" y="109.4">GND</text>
<text x="152.7" y="108.7">5</text>
<text x="204.1" y="109.5">8</text>
<text x="207.7" y="108.6">2A</text>
<text x="207.7" y="110.2">GND</text>
<text x="213.4" y="108.6">3B2</text>
<text x="214.2" y="110.2">3A</text>
<text x="218.7" y="109.5">9</text>
<text x="110.5" y="114.2" transform="rotate(-90 110.5 114.2)">1</text>
<text x="112.1" y="114.2" transform="rotate(-90 112.1 114.2)">2</text>
<text x="113.7" y="114.2" transform="rotate(-90 113.7 114.2)">3</text>
<text x="121.1" y="114.2" transform="rotate(-90 121.1 114.2)">1</text>
<text x="122.7" y="114.2" transform="rotate(-90 122.7 114.2)">2</text>
<text x="124.3" y="114.2" transform="rotate(-90 124.3 114.2)">3</text>
<text x="138" y="116.9">1</text>
<text x="138" y="118.5">2</text>
<text x="141.7" y="117.6">CS</text>
<text x="141.7" y="119.2">SDO</text>
<text x="146.3" y="117.6">AINM</text>
<text x="146.5" y="119.2">AINP</text>
<text x="152.7" y="118.5">7</text>
<text x="152.7" y="116.9">8</text>
<text x="138" y="120.1">3</text>
<text x="138" y="121.7">4</text>
<text x="141.7" y="120.8">SCLK AVDD</text>
<text x="141.7" y="122.3">DVDD</text>
<text x="146.7" y="122.4">GND</text>
<text x="152.7" y="121.7">5</text>
<text x="152.7" y="120.1">6</text>
<text x="204.1" y="123.6">1</text>
<text x="204.1" y="125.2">2</text>
<text x="207.7" y="125.9">1B1</text>
<text x="207.7" y="124.3">S</text>
<text x="212.9" y="124.3">VCC</text>
<text x="213.8" y="125.9">OE</text>
<text x="218.7" y="125.2">15</text>
<text x="218.7" y="123.6">16</text>
<text x="110.5" y="127.9" transform="rotate(-90 110.5 127.9)">1</text>
<text x="112.1" y="127.9" transform="rotate(-90 112.1 127.9)">2</text>
<text x="113.7" y="127.9" transform="rotate(-90 113.7 127.9)">3</text>
<text x="121.1" y="127.9" transform="rotate(-90 121.1 127.9)">1</text>
<text x="122.7" y="127.9" transform="rotate(-90 122.7 127.9)">2</text>
<text x="124.3" y="127.9" transform="rotate(-90 124.3 127.9)">3</text>
<text x="138" y="131.9">1</text>
<text x="152.7" y="131.9">8</text>
<text x="204.1" y="126.8">3</text>
<text x="204.1" y="128.3">4</text>
<text x="204.1" y="129.9">5</text>
<text x="204.1" y="131.5">6</text>
<text x="207.7" y="127.5">1B2</text>
<text x="207.7" y="129">1A</text>
<text x="207.7" y="130.6">2B1</text>
<text x="213.4" y="129">4B2</text>
<text x="213.4" y="127.5">4B1</text>
<text x="214.2" y="130.6">4A</text>
<text x="218.7" y="131.5">11</text>
<text x="218.7" y="129.9">12</text>
<text x="218.7" y="128.3">13</text>
<text x="218.7" y="126.8">14</text>
<text x="55.6" y="134.5">X1-1</text>
<text x="56.4" y="137.7">X1-2</text>
<text x="138" y="133.4">2</text>
<text x="138" y="135">3</text>
<text x="138" y="136.6">4</text>
<text x="141.7" y="132.6">CS</text>
<text x="141.7" y="134.1">SDO</text>
<text x="141.7" y="135.7">SCLK AVDD</text>
<text x="141.7" y="137.3">DVDD</text>
<text x="146.3" y="132.6">AINM</text>
<text x="146.5" y="134.1">AINP</text>
<text x="146.7" y="137.3">GND</text>
<text x="152.7" y="136.6">5</text>
<text x="152.7" y="135">6</text>
<text x="152.7" y="133.4">7</text>
<text x="204.1" y="133.1">7</text>
<text x="204.1" y="134.6">8</text>
<text x="207.7" y="132.2">2B2</text>
<text x="207.7" y="133.7">2A</text>
<text x="207.7" y="135.3">GND</text>
<text x="213.4" y="133.8">3B2</text>
<text x="213.4" y="132.2">3B1</text>
<text x="214.2" y="135.3">3A</text>
<text x="218.7" y="134.6">9</text>
<text x="218.7" y="133.1">10</text>
<text x="138" y="142.9">1</text>
<text x="141.7" y="143.6">CS</text>
<text x="146.3" y="143.6">AINM</text>
<text x="152.7" y="142.9">8</text>
<text x="138" y="144.5">2</text>
<text x="138" y="146">3</text>
<text x="138" y="147.6">4</text>
<text x="141.7" y="145.1">SDO</text>
<text x="141.7" y="146.7">SCLK AVDD</text>
<text x="141.7" y="148.3">DVDD</text>
<text x="146.5" y="145.2">AINP</text>
<text x="146.7" y="148.3">GND</text>
<text x="152.7" y="147.6">5</text>
<text x="152.7" y="146">6</text>
<text x="152.7" y="144.5">7</text>
<text x="196.9" y="148.7">J6-1</text>
<text x="218.1" y="148.7">J7-1</text>
<text x="233.8" y="148.7">J8-1</text>
<text x="138" y="153.9">1</text>
<text x="138" y="155.5">2</text>
<text x="141.7" y="154.6">CS</text>
<text x="146.3" y="154.6">AINM</text>
<text x="152.7" y="155.5">7</text>
<text x="152.7" y="153.9">8</text>
<text x="196.9" y="150.3">J6-2</text>
<text x="196.9" y="151.8">J6-3</text>
<text x="196.9" y="153.4">J6-4</text>
<text x="196.9" y="155">J6-5</text>
<text x="218.1" y="150.3">J7-2</text>
<text x="218.1" y="151.8">J7-3</text>
<text x="218.1" y="153.4">J7-4</text>
<text x="218.1" y="155">J7-5</text>
<text x="233.8" y="150.3">J8-2</text>
<text x="233.8" y="151.8">J8-3</text>
<text x="233.8" y="153.4">J8-4</text>
<text x="233.8" y="155">J8-5</text>
<text x="138" y="157">3</text>
<text x="138" y="158.6">4</text>
<text x="141.7" y="156.2">SDO</text>
<text x="141.7" y="157.7">SCLK AVDD</text>
<text x="141.7" y="159.3">DVDD</text>
<text x="146.5" y="156.2">AINP</text>
<text x="146.7" y="159.3">GND</text>
<text x="152.7" y="158.6">5</text>
<text x="152.7" y="157">6</text>
<text x="196.9" y="156.5">J6-6</text>
<text x="196.9" y="158.1">J6-7</text>
<text x="196.9" y="159.7">J6-8</text>
<text x="218.1" y="156.5">J7-6</text>
<text x="218.1" y="158.1">J7-7</text>
<text x="218.1" y="159.7">J7-8</text>
<text x="233.8" y="156.5">J8-6</text>
<text x="233.8" y="158.1">J8-7</text>
<text x="233.8" y="159.7">J8-8</text>
<text x="138" y="164.9">1</text>
<text x="138" y="166.5">2</text>
<text x="141.7" y="165.6">CS</text>
<text x="141.7" y="167.2">SDO</text>
<text x="146.3" y="165.6">AINM</text>
<text x="146.5" y="167.2">AINP</text>
<text x="152.7" y="166.5">7</text>
<text x="152.7" y="164.9">8</text>
<text x="196.1" y="166">J9-1</text>
<text x="196.1" y="167.6">J9-2</text>
<text x="215.3" y="166">J10-1</text>
<text x="215.3" y="167.6">J10-2</text>
<text x="138" y="168">3</text>
<text x="138" y="169.6">4</text>
<text x="141.7" y="168.7">SCLK AVDD</text>
<text x="141.7" y="170.3">DVDD</text>
<text x="146.7" y="170.3">GND</text>
<text x="152.7" y="169.6">5</text>
<text x="152.7" y="168">6</text>
<text x="196.1" y="169.1">J9-3</text>
<text x="196.1" y="170.7">J9-4</text>
<text x="196.1" y="172.3">J9-5</text>
<text x="215.3" y="169.1">J10-3</text>
<text x="215.3" y="170.7">J10-4</text>
<text x="215.3" y="172.3">J10-5</text>
<text x="138" y="175.9">1</text>
<text x="138" y="177.5">2</text>
<text x="138" y="179">3</text>
<text x="141.7" y="176.6">CS</text>
<text x="141.7" y="178.2">SDO</text>
<text x="141.7" y="179.7">SCLK AVDD</text>
<text x="146.3" y="176.6">AINM</text>
<text x="146.5" y="178.2">AINP</text>
<text x="152.7" y="179">6</text>
<text x="152.7" y="177.5">7</text>
<text x="152.7" y="175.9">8</text>
<text x="138" y="180.6">4</text>
<text x="141.7" y="181.3">DVDD</text>
<text x="146.7" y="181.3">GND</text>
<text x="152.7" y="180.6">5</text>
</g>
<g font-size="1.3" fill="#808080">
<text x="129.2" y="28.5">LTC6752ISC6</text>
<text x="140.2" y="89.9">ADS7046IRUGR</text>
<text x="206.3" y="96.9">74CBTLV3257PW,118</text>
<text x="140.2" y="102.4">ADS7046IRUGR</text>
<text x="140.2" y="115.4">ADS7046IRUGR</text>
<text x="206.3" y="122.1">74CBTLV3257PW,118</text>
<text x="140.2" y="130.4">ADS7046IRUGR</text>
<text x="140.2" y="141.4">ADS7046IRUGR</text>
<text x="140.2" y="152.4">ADS7046IRUGR</text>
<text x="140.2" y="163.4">ADS7046IRUGR</text>
<text x="140.2" y="174.4">ADS7046IRUGR</text>
</g>
</svg>
